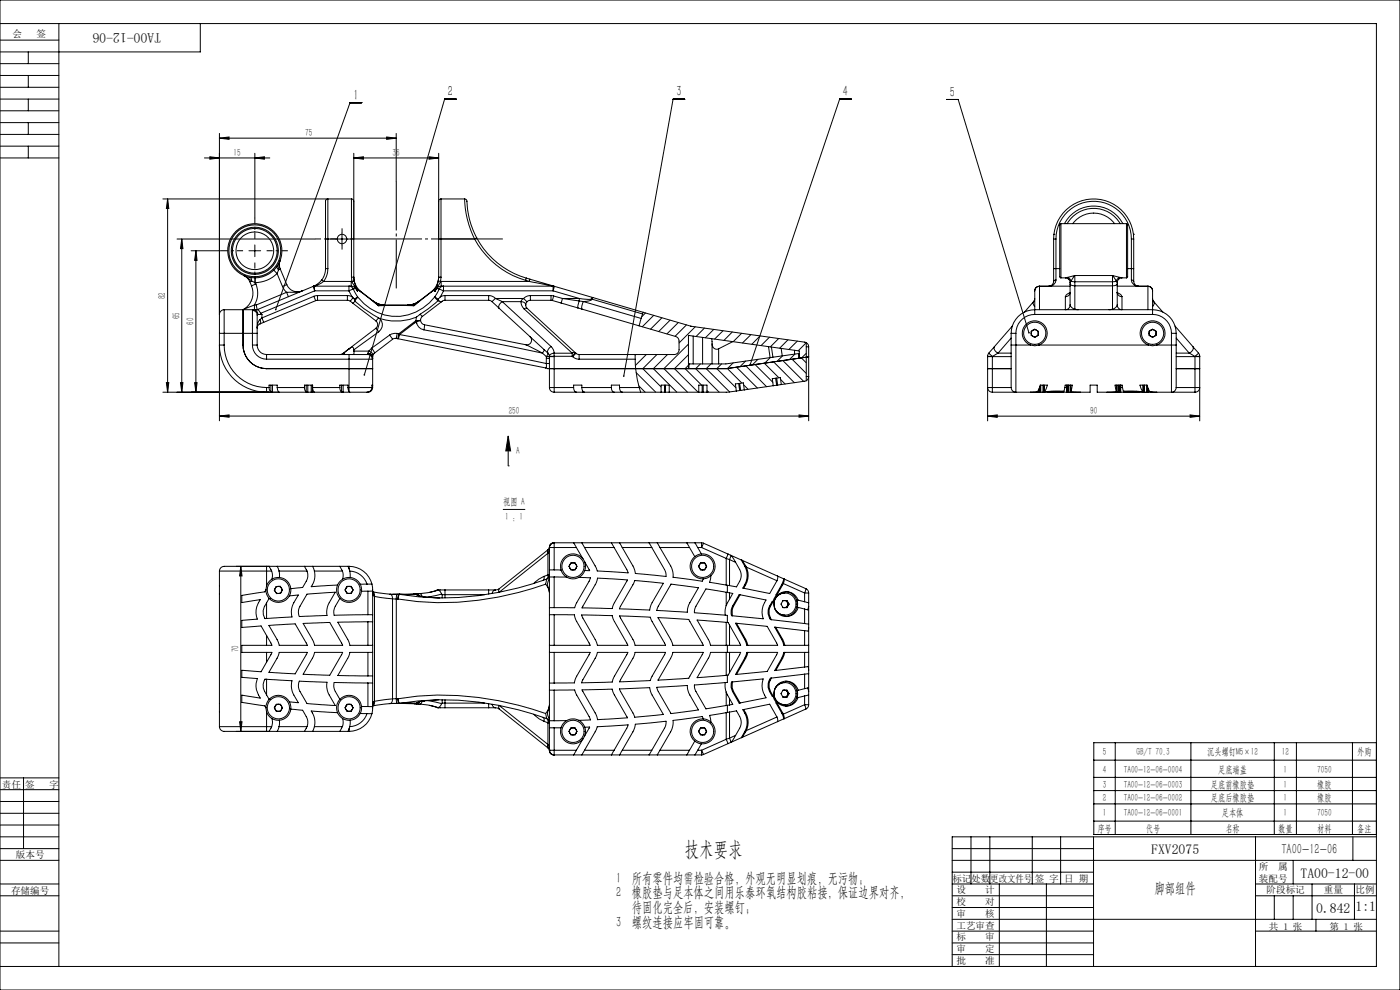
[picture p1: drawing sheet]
<svg xmlns="http://www.w3.org/2000/svg" width="594mm" height="420mm" viewBox="0 0 594 420" stroke-linecap="round" stroke-linejoin="round" font-family="sans-serif">
<g fill="none" stroke="#000" stroke-width=".42">
<path d="M0 10h584v400h-584M0 0h594v420h-594zM0 17h25M25 10v400M85 10v12h-85M0 27h25M0 32h25M0 37h25M12 22v5M12 32v5M0 42h25M0 47h25"/>
<path d="M0 52h25M0 57h25M12 42v5M12 52v5M93.1 58.6l4.1-.5v1zM93.1 56.6v76.8M93.1 58.6h75M153.5 43.6h-5l-31.5 87.7M164 58.1l4.1 .5-4.1 .5zM168.1 56.6v20.4M193.6 42.1h-5l-34 116.9M290.5 42.1h-4.9l-20.9 117.4"/>
<path d="M361.2 42.1h-5l-37.9 112.5M401.6 42.2h4.9l30.1 99M0 67h25M0 62h25M12 62v5M86.7 67h27.8M89 66.5l4.1 .5-4.1 .5zM108.1 67l4.1-.5v1zM108.1 65v27.4M150.1 67l4.1-.5v1zM150.1 65v52.6M150.1 67h36"/>
<path d="M182 66.5l4.1 .5-4.1 .5zM186.1 65v52.6M71.1 84.4v82M71.1 84.4l.5 4.1h-1zM145.1 98.9v5M149.1 84.4l.7 .3 .3 .5v16.2h-1M149.1 84.4v17M149.1 84.4h-80M187.1 84.4l-.7 .3-.3 .5v16.2h1M187.1 84.4v17M187.1 84.4h10M197.1 84.4l.8 .4 .2 .4"/>
<path d="M197.1 84.4a39.6 39.6 0 0 0 4.3 17M198.1 85.4a35.6 35.6 0 0 0 4.1 15.5M447.1 99.4h.1M450.1 94.9l-.5 .5v22l.5 .5M450.1 94.9v23M450.1 94.9h27.8M451.6 94.9a14 14 0 0 1 24.8 0M452.8 94.9a13 13 0 0 1 22.5 0M455.2 94.9a11 11 0 0 1 17.7 0M477.9 94.9l.5 .5v22l-.5 .5M477.9 94.9v23M480.9 99.4h.1"/>
<path d="M75.1 101.4h58.5M77.1 101.4v65M77.1 101.4l.5 4.1h-1zM81.1 106.4h13M83.1 106.4v60M83.1 106.4l.5 4.1h-1zM105.6 106.4h5M106 119.5l.7 1.8M106 117.7l.6 .5 .2 1M106.8 119.2l1.5 .7M106.8 119.2l-3.4-2.3a5.4 5.4 0 0 1 2.6 2.6M106.8 119.2l-.8 .3"/>
<path d="M108.1 103.9v5M108.3 117.9v2M108.3 119.9l.3 .6M116.1 114.6l1.4 1.4M117.5 116a13.3 13.3 0 0 1-9.2 3.9M117.5 116l2.3 5.5M117.6 112.9l.1 .9 .5 .7M118.2 114.5l-.7 1.5M118.9 114.1a4.9 4.9 0 0 1 0-3.6l-.7 4M118.9 114.1l-.7 .4M118.9 114.1l2.8 6.6M136.5 118.8l-.9 1-2.5 1.6"/>
<path d="M136.5 118.8l.8 .6M137.3 119.4l-2.5 1.5-1.3 .4M137.3 119.4h12M138.1 101.4l.1-16.4a.52 .52 0 0 1 .3-.5 .52 .52 0 0 1 .6 .1v16.8M138.1 114h1M138.1 101.4h1M138.1 114a8.2 8.2 0 0 1-1.6 4.8M138.1 101.4v12.6M139.1 114a9.1 9.1 0 0 1-1.8 5.4M139.1 101.4h10M139.1 101.4v12.6M149 119.4v2"/>
<path d="M149.1 117.6h1M149.1 101.4v16.2M149.1 117.6l.2 1.8M149.3 119.4l1.2 2M150.1 117.5a8.2 8.2 0 0 0 3.1 6.3M150.1 117.6l.2 1.6M150.3 119.2l-1 .2M150.3 119.2l.7 2.5M185.9 119.2l-.6 2.5M185.9 119.2l1 .2M186.1 117.5a8.2 8.2 0 0 1-3.1 6.3M186.1 117.6h1"/>
<path d="M186.1 117.6l-.2 1.6M186.9 119.4l-1.2 2M186.9 119.4h37.6M187.1 101.4v16.2M187.1 101.4h14.3M187.1 117.6l-.2 1.8M187.2 119.4v2M201.4 101.4a36.1 36.1 0 0 0 21.6 17.5M202.2 100.9l-.8 .5M202.2 100.9a35.1 35.1 0 0 0 21.1 17.1M223 118.9l1.5 .5M223.3 118l-.3 .9"/>
<path d="M223.3 118l1.5 .4M224.5 119.4l10.2 2M224.8 118.4l10.2 3h-.3M224.8 118.4l-.3 1M447 119.4a2 2 0 0 1-1.5 1.9M447 114v5.4M447 114h1M447 101.4a17 17 0 0 1 17-17 17 17 0 0 1 17 17M447 101.4h1M447 101.4v12.6M448 118.8l-.8 .2-.2 .4M448 118.8a2.82 2.82 0 0 1-2.3 2.6"/>
<path d="M448 114v4.8M448 101.4a16 16 0 0 1 16-16 16 16 0 0 1 16 16M448 101.4v12.6M448 114h1.6M452 117.9a1.99 1.99 0 0 1 2 2M452.8 117.7l.8 .3 .8 1.2M452.8 117.7l-2.7 .2M454 119.9v.6M454.4 119.2l1.6 .3M454.4 119.2l-.4 .7M456 116.9l-3.2 .8M456 116.9l-1.6 2.3"/>
<path d="M456 116.9v2.6M456 116.9h16M456 119.5h16M456 119.5v1.8M472 116.9l3.3 .8M472 116.9v2.6M472 116.9l1.6 2.3M472 119.5v1.8M473.6 119.2l-1.6 .3M473.6 119.2l.4 .7M474 119.9v.6M474.7 118.4l-.7 1.5"/>
<path d="M475.3 117.7l-.8 .3-.9 1.2M475.3 117.7l2.6 .2M476 117.9l-1.3 .5M478.4 114h1.6M480 114v4.8M480 118.8a2.91 2.91 0 0 0 2.4 2.6M480 118.8l.9 .2 .1 .4M480 114h1M480 101.4h1M480 101.4v12.6M481 119.4a1.97 1.97 0 0 0 1.6 1.9M481 114v5.4"/>
<path d="M481 101.4v12.6M93.1 133.4v8M95.1 131.4v10M95.1 131.4a2.05 2.05 0 0 0-2 2M103.6 131.1l-.5 .2v8.5a23.9 23.9 0 0 0 1.1 11.1 10 10 0 0 0 8.9 5.5h45M106.7 121.3a8 8 0 0 1-3.1 9.8M107.1 131.7v9.7M107.1 131.7a1.99 1.99 0 0 1 2 1.9M107.6 131.4l-.5 .3M107.6 131.4a1.88 1.88 0 0 1 1.8 2M107.6 131.4h.7a1.86 1.86 0 0 1 2.3 1.5M108 129.4l-4.4 1.7"/>
<path d="M108 129.4v2h-12.9M108 129.4h.7M108.6 120.5l-1.9 .8M108.6 120.5a9.9 9.9 0 0 1-.6 8.9M109.1 133.6v7.8M109.4 133.4l-.3 .2M109.4 133.4h1.7M110.3 135.5l.3 1.3-.3 .6M110.3 135.5l-.9 1.5-.3 2.2 .3-1.1 .9-.7M110.6 132.9l.5 .5M111.1 134.9l-.8 .6M111.1 134.9l.8 1.9"/>
<path d="M111.1 133.4v1.5M111.9 136.8l-1.6 .6M119.8 121.5l1.8 2.5M121.6 124l.8 1.9M121.6 124l-12.9 5.4M121.7 120.7a4.9 4.9 0 0 0 6.5 2.7l-1.8 .5-4.8 .1M121.7 120.7l-1.9 .8M132.9 121.5l.6 1.9M132.9 121.5l-23.8 9.9-.4-2M133.1 121.4h.1M133.1 121.4l-.2 .1M133.2 125.7l.7 1.8"/>
<path d="M133.2 125.7l-22.1 9.2M133.3 121.4l.2 2M133.3 121.4l-.4 .1M133.3 121.4h14.8M133.5 121.3l-.4 .1M133.5 121.3l-.2 .1M133.5 123.4l-22.9 9.5M133.5 123.4h14.6M133.9 127.5l-22 9.3M134.7 125.4l-1.5 .3M134.7 125.4v2M134.7 127.4l-.8 .1"/>
<path d="M134.7 125.4h12.7M134.7 127.4h12.7M147.4 127.4l1.2 .4M147.4 125.4v2M147.4 125.4l2 .6M148.1 123.4l1.3 2.6M148.1 121.4v2M148.1 121.4l1 .3 .8 .9M148.1 121.4h.9M148.6 127.8l1.1 .8M149 121.4l.8 .1 1.2 .9M149.4 126l.4 .3"/>
<path d="M149.7 128.6l9.8 7.5M149.8 126.3l-1.2 1.5M149.8 126.3l.6 .6M149.9 122.6l-1.8 .8M149.9 122.6l1.8 3.4M150.4 126.9l.1 .5M150.5 121.4l.6 1M150.5 121.4l.5 .3M150.5 127.4l.1 .4M150.6 127.8l-.9 .8M150.6 127.8l3.7 3.1 6.3 3.9M151 122.4l-1.1 .2"/>
<path d="M151 122.4l.7 1.2M151 121.7l.7 1.1M151 121.7l.1 .7M151.1 122.4h-.1M151.1 122.4l.6 1.2M151.1 122.4h.1M151.7 122.8l8.9 6.9M151.7 122.8l1.5 1M151.7 122.8v.8M151.7 126l-1.2 1.4M151.7 126a20.3 20.3 0 0 0 32.8 0M151.7 126l-1.3 .9"/>
<path d="M153.2 123.8l5.3 4M158.4 127.8a8.2 8.2 0 0 0 4.9 1.6M158.5 127.8l2.1 1.9M158.5 127.8l2.1 1.2 2.3 .4M159.5 139.3l-11.4 8.7M159.5 139.3l1.2 1.5M159.5 136.1a1.99 1.99 0 0 1 0 3.2M160.6 134.8l-1.1 1.3M160.6 134.8l.5 .3M160.6 129.7h15M161.1 135.1a3.6 3.6 0 0 1-.4 5.7M162.9 129.4l-2.3 .3"/>
<path d="M163.3 129.4h9.7M163.3 129.4h-.4M173 129.4h.3M173.3 129.4l2.3 .3M176.5 136l-7.3 5.6M176.5 136l.2 .4M176.7 136.4l-7.2 5.5M176.7 136.4a3.5 3.5 0 0 0 3.1 3.5M176.7 134.5a22.8 22.8 0 0 1-15.6 .6M176.7 134.5l-.2 1.5M177.8 127.8l-2.2 1.9M177.8 127.8l-2.2 1.2-2.3 .4"/>
<path d="M177.8 127.8a8.2 8.2 0 0 1-4.8 1.6M178.3 133.3l-1.6 1.2M178.3 133.3l.9 .9M178.4 135.8l-1.9 .2M178.4 135.8l-1.7 .6M178.4 135.8a2.05 2.05 0 0 0 1.7 2M179.2 134.2l-.8 1.6M179.8 139.9l50.4 9.9M180.1 137.8l-.3 2.1M180.1 137.8l43.1 8.5M183 123.8l-5.2 4M184.5 126l1.4 1.5"/>
<path d="M184.5 126l1.4 .9M184.5 122.8l-8.9 6.9M184.5 122.8l-1.5 1M184.5 122.8v.8M185.1 122.4h.1M185.1 122.4l-.6 1.2M185.2 122.4h.1M185.2 122.4l-.7 1.2M185.3 122.4l-.8 1.2M185.3 122.4l1.1 .2M185.3 121.7l-.8 1.1M185.3 121.7l-.2 .7"/>
<path d="M185.7 121.4l-.5 1M185.7 121.4l-.4 .3M185.9 127.5h.1M185.9 127.5l-4.3 3.6-3.3 2.2M185.9 127.5l1.5 .5M185.9 126.9v.6M186.4 122.6l1.8 .8M186.4 122.6l-1.9 3.4M186.8 126l-.9 .9M187.2 121.4l-.8 .1-1.1 .9M187.2 121.4h1M187.4 128l-8.2 6.2"/>
<path d="M188.2 123.4l-1.4 2.6M188.2 121.4v2M188.2 121.4l-.9 .2-.9 1M188.2 123.4h46.5M188.2 121.4h46.5M188.8 125.4l-2 .6M188.8 125.4v2M188.8 127.4l-1.4 .6M188.8 125.4h18.5M188.8 127.4h18.5M207.3 125.4a3.9 3.9 0 0 1 2.9 1.2M207.3 127.4l1.4 .5"/>
<path d="M207.3 125.4v2M208.7 127.9h.1M208.7 127.9l3 2.9M210.2 126.6h.1M210.2 126.6l-1.5 1.3M210.3 126.6l2.8 1.4M210.3 126.6h11.8M211.7 130.8l20.8 19M213.1 128a2.35 2.35 0 0 0-1.4 2.8M213.1 128l20.7 19M213.1 128h8M221.1 128a4.1 4.1 0 0 0 1.3 3"/>
<path d="M221.1 128a1.79 1.79 0 0 1 2 1.3M222.1 126.6l-.7 .6-.3 .8M222.1 126.6l1.5 1.4M222.4 131l20.4 18.8M223.1 129.3l.6 1.6M223.6 128l-.5 1.3M223.7 130.9l-.6-.2-.7 .3M223.7 130.9l20.4 18.8M225 125.4l-1.5 .3-1.4 .9M225 125.4v2M225 127.4l-1.4 .6M225 125.4h8.8"/>
<path d="M225 127.4h8.8M233.8 127.4l.6 .1M233.8 125.4v2M233.8 125.4l1.1 .2M234.4 127.5l3.7 1.1M234.7 121.4v2M234.7 121.4l.5 .1M234.7 121.4h.1M234.7 123.4l11.1 3.2M234.9 125.6l-.5 1.9M234.9 125.6l3.8 1M235.2 121.5l-.5 1.9"/>
<path d="M235.2 121.5l58 16.9 48.9 7M238.1 128.6l7.1 2.1M238.7 126.6l-.6 2M238.7 126.6l7.1 1.1M238.7 126.6h7.1M245.2 130.7l1.7 .4M245.8 127.7l-.6 3M245.8 126.6l3.6 .4 1.5-.2M245.8 126.6v1.1M245.8 127.7l1.7 .2M246.9 131.1l39.8 11.7a2.01 2.01 0 0 1 1.4 1.9v3.7a2.05 2.05 0 0 1-2 2h-40.4M247.5 127.9a4.1 4.1 0 0 0-.6 3.2"/>
<path d="M247.5 127.9l24.5 7.2M250.9 126.8l.6-.6-.3 .7M250.9 126.8l.3 .1M251.2 126.9l-1.5 .8-2.2 .2M251.2 126.9l21.4 6.3M272 135.1l-.8 3.1M272.6 133.2l-.6 1.9M272.9 132.5l-.3 .7M273.9 132.8l-1.7 1.6M277.4 133.8l-4.9 4.8M280.8 134.8l-4.8 4.8M284.3 135.8l-4.8 4.9"/>
<path d="M287.8 136.8l-4.8 4.9M291.3 137.8l-4.9 4.9M295 138.7l-6.9 6.8M298.9 139.2l-3.6 3.6M302.8 139.8l-3.5 3.5M429.5 138.3l-7.5 8.7M438.5 128l-.1 1 .6 1.1M438.5 128l-3.8 4.4M438.7 127.7l-.1 .2M439 133.4a8 8 0 0 0-8 8M439 131.4a10 10 0 0 0-10 10M439 131.4v2"/>
<path d="M439 126.6l-.5 1.4M439 131.4h50M439 133.4h50M439 123.4v8M441 121.5a1.93 1.93 0 0 0-2 1.9M441 121.4a1.93 1.93 0 0 0-2 2M441 121.4h.1M441 121.4h4M441 121.5v9.9M445 121.4h.1M445.5 121.3l.2 .1M445.5 121.3l-.5 .1"/>
<path d="M445.7 121.4l-.7 .1M445.7 121.4h.1M445.7 121.4h8.3M452 125.9v5.5a2.05 2.05 0 0 0 2-2M454 124.1l-.2 .6M454 124.2l-1.2 .6-.8 1.1M454 129.4l.7 1 1.3 .7M454 120.5l.6 .5 1.4 .3M454 120.5v8.9M454 124a1.93 1.93 0 0 1-2 1.9M456 131.1l1.6 .3M456 121.3v9.8"/>
<path d="M456 121.3h16M472 121.3v9.8M472 131.1l-1.5 .3M474 124.2a2.88 2.88 0 0 1 2 1.7M474 129.4l-.6 1-1.4 .7M474 120.5l-.6 .5-1.4 .3M474 120.5v8.9M474 121.4h8.4M474.2 124.7l-.1-.7a1.87 1.87 0 0 0 1.9 1.9M476 125.9v5.5a2.05 2.05 0 0 1-2-2M482.4 121.4l.6 .1M482.4 121.4h.1"/>
<path d="M482.6 121.3l-.2 .1M482.6 121.3l.4 .1M483 121.4h.1M483 121.4h4M487 121.5a1.93 1.93 0 0 1 2 1.9M487 121.4v.1M487 121.4a1.93 1.93 0 0 1 2 2M487 121.5v9.9M489 133.4a8 8 0 0 1 8 8M489 131.4v2M489 131.4a10 10 0 0 1 10 10M489 126.6l.5 1.4"/>
<path d="M489 123.4v8M489.3 127.7l.2 .2M489.5 128l.2 1-.7 1.1M489.5 128l3.9 4.4M498.5 138.3l7.6 8.7M93.1 141.4h2M93.1 141.4v37.1M95.1 146.4a18 18 0 0 0 18 18M95.1 146.4h-1.8a19.5 19.5 0 0 0 19.8 19.8v-1.8M95.1 141.4h12M95.1 141.4v5M107.1 146.4a6 6 0 0 0 6 6"/>
<path d="M107.1 146.4h2M107.1 141.4h2M107.1 141.4v5M109.1 146.4a4 4 0 0 0 4 4M109.1 141.4v5M113.1 150.4v2M113.1 152.4h35M113.1 150.4h35M145.5 150l-1.2 .4 1.8-.2M146.1 149.9v.3M146.1 150.2l.5 .2M148.1 150.4v2"/>
<path d="M148.1 152.4h9.8M148.1 150.4h7.9M148.1 152.4v12M148.1 148l-2.6 2M148.2 147.9h.1M148.2 147.9l-2.7 2.1M148.2 147.9l1.3-.6 .6 1.1M150.1 148.4v.6M150.1 149l.1 1-.6 .4M150.1 149h6.5M156 150.4a1.93 1.93 0 0 1 1.9 2M156.1 150.3l-.1 .1"/>
<path d="M156.1 150.3a1.93 1.93 0 0 1 2 1.8M156.1 149.9v.4M156.1 149.9a1.87 1.87 0 0 1 2 1.5M156.6 149l-.5 .9M156.6 149l1.3 .8 .4 .7M157.7 147.7l-1.1 1.3M157.7 147.7l1.2 2.1M158.1 152.1l-.2 .3M158.1 151.4v.7M158.1 152.1v12.3a2.03 2.03 0 0 1-2.4 2M158.3 150.5l-.2 .9M158.9 149.8l-.6 .7"/>
<path d="M160.7 140.8l-10.6 7.6M165.3 142.2l-7.6 5.5M165.3 142.2l1.2 1.8M166.5 144l-7.6 5.8M168.1 143.6l-1.6 .4M168.1 143.6l.7 .1M168.5 141.4a4.2 4.2 0 0 0-3.2 .8M168.5 141.4l-.4 2.2M168.5 141.4l.7 .2M168.8 143.7l62.7 12.4M169.2 141.6l.3 .3M169.2 141.6l-.4 2.1"/>
<path d="M169.5 141.9l-.7 1.8M169.5 141.9l25 4.7 37.3 7.6M223.2 146.3l7 3.5M224.9 142.9a1.99 1.99 0 0 1 .4 2.3 1.99 1.99 0 0 1-2.1 1.1M230.2 149.8l1.6 1.5M230.8 148.3l-.6 1.5M231.8 154.2v1.2l-.3 .7M231.8 151.3h1.3M231.8 152v2.2M231.8 151.3v.7M232.5 149.8l.6 1.4M232.5 149.8l-.7 1.5"/>
<path d="M233.1 151.3h2M233.1 151.2v.1M233.1 154.2h-1.3M233.1 152h-1.3M233.1 151.3v13.1M233.8 147a2.3 2.3 0 0 0-1.3 2.8M233.8 147l.9 1.3 .4 1.5M235.1 151.1v.2M235.1 149.8v1.3M235.1 149.8a1.78 1.78 0 0 0-2 1.4M235.1 151.1l-2 .1M235.1 151.1h7.7"/>
<path d="M235.1 149.8h7.7M235.1 151.3v13.1M242.8 149.8v1.3M242.8 151.1l.2 .2M243 151.3l1.3 .8 1.4 .3M244.1 149.7l-1.3 1.4M244.1 149.7l-.5-.2-.8 .3M244.1 149.7l.3 .2M244.4 149.9l-1.4 1.4M244.4 149.9l1.3 .5M245.7 150.4v2M245.7 152.4h23.8"/>
<path d="M269.5 152.4a45.3 45.3 0 0 0 1.7 12M269.5 150.4v2M269.7 150.4l-.2 .3M269.9 158.1l8.3 8.3M274.2 150.4l-4.6 4.6M278.7 150.4l-6 6 7.8 7.8M283.2 150.4l-6 6 10 10M292.1 146l-10.4 10.4 10 10M292.1 150.5l-5.9 5.9 10 10M292.1 155l-1.4 1.4 7 7M292.1 142.3h.2M292.1 154.4h.2"/>
<path d="M292.1 142.3v14.1M292.3 142.3l46.8 6.6v3.1l3-.5M292.3 154.4v2M292.7 154.4l-.4 .3M294.1 142.6v11.8M297.2 154.4l-2 2 10 10M298.1 143.1v11.3M301.7 154.4l-2.1 2 10 9.9M301.9 143.7l.2 10.7M302.1 145.9a2.02 2.02 0 0 0 2.8 2.1M304.9 148v6.4M306.1 154.4l-2 2 8.1 8"/>
<path d="M306.8 140.3l-3.6 3.5M308.6 156.3l6.1 6.2M310.7 140.8l-3.5 3.6M310.9 144.9l-6 3.1M311.1 153.9l-2.4 2.4M312.5 155.8l8.8 8.8M314.6 141.4l-3.5 3.5M316.3 153.2l-2.3 2.4M316.4 155.2l8.9 8.9M318.6 142l-3.6 3.5M320.4 154.6l7.5 7.6M321.6 152.5l-2.4 2.3"/>
<path d="M322.5 142.5l-3.5 3.6M324.3 154.1l6.2 6.2M326.1 147.1l.6 4.6M326.5 143.1l-3.6 3.5M326.8 151.7l-2.4 2.4M327.3 147.2l.6 4.3M328.2 153.5l8.8 8.9M330.4 143.6l-3.6 3.6M331.4 147.8l.5 3.2M332 151l-2.3 2.3M332.1 152.9l8.9 8.9M334.3 144.2l-3.5 3.5"/>
<path d="M336.1 152.4l6 6M337.1 148.6v1.6M337.3 150.2l-2.4 2.4M338.3 144.7l-3.6 3.6M338.9 150l-30.9 4.4h-15.7M338.9 150v2M339.1 149.9l-.2 .1M340 151.9l2.1 2M342.1 159.8v1.7M342.1 145.4v1.7M342.1 147.1v12.7M342.1 151.5l-34 4.9h-75.8l-.8-.3"/>
<path d="M342.1 159.8h1l-.3 1-.7 .7M342.1 147.1h1M342.1 145.4l.7 .7 .3 1M342.1 145.4l-3.4 3.4M342.1 149.9l-2 1.9M343.1 151.4l-1 .1M343.1 147.1v31.4M419 156.4h10M419 151.1l2 .1M419 151.3h2M419 151.1v.2M419 151.3v27.3"/>
<path d="M419.5 149.8l1.5 1.4M419.5 149.8l-.5 1.3M421 151.2h.1M421 151.3v13.1M421 151.3h8M422 147a2.16 2.16 0 0 0 1.5 2.8M422 147l-2.5 2.8M423.5 149.8l-2.5 1.4M423.5 149.8h5.5M429 141.4h2M429 146.4h2M429 146.4v18"/>
<path d="M429 141.4v5M429 143.4l-5.5 6.4M431 146.4v20M431 141.4v5M431 146.4h6.3M437.3 146.4l1.7 .3 1.8-.3M437.3 146.4a5.3 5.3 0 0 1-2.5-8.2 5.3 5.3 0 0 1 8.5 0 5.3 5.3 0 0 1-2.5 8.2M437.5 140.5l1.5-.9 1.5 .9v1.8l-1.5 .8-1.5-.8zM440.8 146.4h46.5M487.3 146.4l1.7 .3 1.8-.3M487.3 146.4a5.3 5.3 0 0 1-2.5-8.2 5.3 5.3 0 0 1 8.5 0 5.3 5.3 0 0 1-2.5 8.2M487.5 140.5l1.5-.9 1.5 .9v1.8l-1.5 .8-1.5-.8z"/>
<path d="M490.8 146.4h6.2M497 146.4v20M497 141.4h2M497 146.4h2M497 141.4v5M499 156.4h10M499 146.4v18M499 141.4v5M499 149.8h5.6M499 143.4l5.6 6.4M499 151.3h8M504.6 149.8l2.4 1.4"/>
<path d="M506.1 147a2.16 2.16 0 0 1-1.5 2.8M506.1 147l2.4 2.8M507 151.2v.1M507 151.3h2M507 151.3v13.1M508.5 149.8l-1.5 1.4M508.5 149.8l.5 1.3M509 151.1l-2 .1M509 151.1v.2M509 151.3v27.3M70.6 162.3h1l-.5 4.1zM76.6 162.3h1l-.5 4.1z"/>
<path d="M82.6 162.3h1l-.5 4.1zM93.1 176.5l4.1-.5v1zM93.1 176.5h250M111.6 166.4h.1M111.7 166.4h.6M113.1 164.4h1.1M114.2 164.4l.2 1.3 .5 .6M114.2 164.4v-1h3.4v1M114.9 166.3l.7 .1M114.9 163.4v2.9M115.6 163.4v3M117.6 164.4l.2 1.2 .6 .8h-2.8"/>
<path d="M117.6 164.4h11.6M129.2 164.4l.2 1.3 .5 .6M129.2 164.4v-1h3.4v1M129.9 166.3l.3 .1M129.9 163.4v2.9M130.2 166.4h.4M130.2 166.4h-61.1M130.6 166.4h1.4M130.6 163.4v3M132 166.4h.5M132 163.4v3M132.5 166.4h.9"/>
<path d="M132.5 163.4v3M132.6 164.4l.3 1.3 .5 .7M132.6 164.4h11.6M133.4 166.4h11.9M144.2 164.4l.2 1.3 .5 .6M144.2 164.4v-1h3.4v1M144.9 166.3l.4 .1M144.9 163.4v2.9M145.3 166.4h.3M145.6 166.4h2.8M145.6 163.4v3M147.6 164.4l.5 1.7"/>
<path d="M147.6 164.4h.5M148.1 166.1l.3 .3M148.1 164.4v1.7M148.1 164.4h9.7M148.4 166.4h7.3M157.8 164.4a2.01 2.01 0 0 1-2.1 2M158.1 163.4h-.3v1M233.1 164.4h2M233.1 164.4a1.93 1.93 0 0 0 2 2M235.1 164.4v2M235.1 166.4h12.2M235.1 164.4h8.3"/>
<path d="M243.4 164.4a1.83 1.83 0 0 0 1.1 2M243.4 164.4v-1h3.5v1M246.9 164.4a1.76 1.76 0 0 0 1.1 2M246.9 164.4h12.5M247.3 166.4h.7M247.3 165.9v.5M248 166.4h33.9M259.4 164.4v.3a1.55 1.55 0 0 0 1.2 1.7M259.4 164.4v-1h3.5v1M262.9 164.4v.3a1.55 1.55 0 0 0 1.1 1.7M262.9 164.4h8.3M271 163.7l2.7 2.7"/>
<path d="M271.2 164.4l.6 2M280.5 166.4v-3h3.5v3M281.9 166.4h.5M281.9 163.4v3M282.4 166.4h15.5M282.4 163.4v3M296.5 166.4v-3h3.5v3M297.9 166.4h.5M297.9 163.4v3M298.4 163.4v3M300 165.7l.7 .7M309.5 166.3l-11.1 .1"/>
<path d="M312.4 165.9l-2.9 .4M313.4 162.7l.4 3M313.8 165.7l-1.4 .2M313.8 162.6l.5 3-.5 .1M315.5 163.3l1.9 1.9M315.8 165.4l-1.4 .2M315.8 165.4l-.4-3-3.4 .5 .4 3M328.1 163.6l-12.3 1.8M329.1 160.5l.4 2.9M329.5 163.4l-1.4 .2M329.5 160.4l.5 3h-.5M331.2 161l1.9 1.9"/>
<path d="M331.5 163.1l-1.4 .3M331.5 163.1l-.4-2.9-3.4 .5 .4 2.9M339 176l4.1 .5-4.1 .5zM342.1 161.5l-10.6 1.6M419 176.5h90M419 176.5l4.1-.5v1zM421 164.4v2M421 164.4h-1.8a1.75 1.75 0 0 0 1.8 2M421 166.4h9.5M421 164.4h8M429 164.4a1.99 1.99 0 0 0 2 2M431 166.4h9"/>
<path d="M437.2 166.4h1.3M439.6 166.4h.1M440 166.4h.8M440 166.2v.2M440.8 166.4h.4M440.8 165v1.4M441.2 166.4h.4M441.2 164v2.4M441.6 166.4h1M441.6 163.4v3M442.6 166.4h.1M442.6 166.4h9.9"/>
<path d="M442.6 163.4v3M443.2 166.2l1.2-2.8h-3l-.5 1.5-1.1 1.5M443.2 166.2l8.2-.2 .5-2.6h3l-.6 2.8M443.2 163.4v2.8M444.5 166.4h1.4M445.9 166v.4M451 166v.4h-5.1M451.2 166v.4M451.8 164.4h.7M452.5 164.4v2M452.5 166.4h.2M452.5 163.4v1"/>
<path d="M452.7 166.4h.1M452.7 163.4v3M452.8 166.4h.4M452.8 163.4v3M453.2 166.4h.2M453.2 163.4v3M453.4 166.4h.7M453.4 163.4v3M454.1 166.4h8.4v-3h3v3h8.5M454.1 163.4v3M454.3 166.2l4.1 .2M454.3 163.4v2.8"/>
<path d="M473.7 166.2l-4 .2M473.7 163.4v2.8M474 166.4h.6M474 163.4v3M474.6 166.4h.2M474.6 163.4v3M474.8 166.4h.4M474.8 163.4v3M475.2 166.4h.1M475.2 163.4v3M475.3 166.4h.2M475.3 163.4v3"/>
<path d="M475.5 164.4v2M475.5 166.4h10M475.5 164.4h.8M475.5 163.4v1M476.9 166v.4M477.1 166v.4h5M482.1 166.4h1.5M482.1 166v.4M484.9 166.2l-1.2-2.8h3l.5 1.5 1 1.5M484.9 166.2l-8.3-.2-.5-2.6h-3l.6 2.8M484.9 163.4v2.8M485.5 166.4h1"/>
<path d="M485.5 166.4h.1M485.5 163.4v3M486.5 166.4h.4M486.5 163.4v3M486.9 166.4h.3M486.9 164v2.4M487.2 166.4h.9M487.2 165v1.4M488.1 166.4h8.9M488.1 166.2v.2M488.5 166.4h.1M489.6 166.4h1.2"/>
<path d="M497.5 166.4h9.5M499 164.4a1.99 1.99 0 0 1-2 2M499 164.4h8M504.9 176l4.1 .5-4.1 .5zM507 164.4v2M507 164.4h1.9a1.7 1.7 0 0 1-1.9 2M215.6 184.9l1 6.4h-2zM215.6 197.6h.1M215.6 184.9v12.7M213.5 216.1h9.2M232.5 234.7l-20.8 16.6-.1-.8 .2-.8M232.5 234.7v9.2"/>
<path d="M232.6 233.2l-.3 .7 .2 .8M233.1 232.2a1.99 1.99 0 0 1 2-1.9 1.99 1.99 0 0 0-2 2M233.1 232.2l-.5 1-20.8 16.5M233.1 232.3h2M233.1 232.3h.1M233.1 232.3l-.6 2.4M233.1 232.2v86.2M235.1 230.3v2M235.1 230.3a1.99 1.99 0 0 0-2 2M235.1 232.3v9.5M235.1 232.3h9.4M235.1 230.3h62.6"/>
<path d="M242.3 238.8h1.7l.8 1.5-.8 1.5h-1.7l-.9-1.5zM243.4 230.3l1.1 2M244.5 232.3l2.8 4.7M246.9 230.3l1.1 2M247.3 237a5.3 5.3 0 0 0-6.6-1.4 5.3 5.3 0 0 0-2.7 6.2M247.3 237l.7 1.3M248 232.3l4.9 8.6 .5 1.3 13.1 .8-5.9-10.7M248 232.3h12.6M248 238.3l2.2 3.8-2.1-.1M248 238.3a5.1 5.1 0 0 1 .1 3.7M259.4 230.3l1.2 2M262.9 230.3l1.1 2"/>
<path d="M264 232.3l4.7 8.2 .9 2.8 13 1.3-.5-2.6-5.6-9.7M264 232.3h12.5M275.4 230.3l1.1 2M278.9 230.3l1.1 2M280 232.3l4.6 7.8a8.2 8.2 0 0 1 1 4.8l12.4 1.7 .4-1M280 232.3h12.6M291.4 230.3l1.2 2M292.6 232.3l2.2 3.8M294.8 236.1a5.3 5.3 0 0 0-1.6 6.1 5.3 5.3 0 0 0 5.2 3.4M294.9 230.3l1.1 2M296 232.3h1.7M296 232.3l1.6 2.7"/>
<path d="M297.3 238.8h1.7l.8 1.5-.8 1.5h-1.7l-.9-1.5zM297.6 235a5.3 5.3 0 0 1 5.4 3.2 5.3 5.3 0 0 1-1.4 6M297.6 235l-1.5 .4-1.3 .7M297.7 230.3v2M297.7 230.3l.8 .2M297.7 232.3l10.4 4.6M298.5 230.5l-.8 1.8M298.5 230.5l10.4 4.6M308.1 236.9l1.4 .5M308.1 236.9v11.3M308.9 235.1l-.8 1.8M308.9 235.1l1.2 .5"/>
<path d="M309.5 237.4v11M309.5 237.4l2.6 1.2M310.1 235.6l-.6 1.8M310.1 235.6h.1M310.2 235.6l1.9 3M310.2 235.6l4.3 2M312.1 238.6a9.4 9.4 0 0 1 2.4 5.6 8.7 8.7 0 0 1-2 4.8l-3-.6M314.5 237.6l1.4 2.5M314.5 237.6h.2M314.7 237.6l1.7 2.5M314.7 237.6l17.9 8M93.1 242.3v66"/>
<path d="M93.1 242.3h20M93.1 242.3a2.32 2.32 0 0 1 3-2h17v2M100.2 240.3h47.9M102.2 240.3v70M102.2 240.3l.5 4.1h-1zM112.8 250.3l-.5 .8-9.7 1.5v3l7.8-1.2a8.7 8.7 0 0 0-1.2 8.3l-6.6 .5v3l8.2-.6 2.3 4M112.8 250.3a5.3 5.3 0 0 0 1.4 3.6M113.1 255.7l-.4 .8a5.2 5.2 0 0 0-.3 5.9h.7M113.1 242.3v6.2M113.1 255.7v6.7M113.1 248.5l-.3 1.8M113.1 242.3h2.2"/>
<path d="M114.2 240.3l1.1 2M114.2 253.9h.1M114.2 253.9l-1.1 1.8M115.3 242.3l.3 1.7-.3 1.8M115.3 245.8l-1 .8-1.2 1.9M117.2 248.8l1.7-.1 .9 1.5-.7 1.5-1.8 .1-.9-1.4zM117.6 240.3l.8 2M118.4 242.3l.2 2.7M118.4 242.3h11.8M118.6 245a5.3 5.3 0 0 1 4.8 4.7M118.6 245l-1.7 .1-1.6 .7M122.8 252.8l3.8-.4-1.9 3.3a8 8 0 0 0-.8 6l-10.8 .7"/>
<path d="M122.8 252.8a5.3 5.3 0 0 1-8.6 1.1M123.4 249.7l-.2 2-.4 1.1M129.2 240.3l1 2M130.2 242.3a4.9 4.9 0 0 1-.3 4.3l-1.5 2.6-5 .5M130.2 252.1l12-.9-2.5 4.5a8.1 8.1 0 0 0-1 5.4l-11.7 .5a4.8 4.8 0 0 1 .3-4.4zM132.6 240.3l.8 2M133.4 242.3a8 8 0 0 1-1.4 6.6l11.2-.7M133.4 242.3h11.9M143.2 248.2a5.3 5.3 0 0 0 1 5.7M144.2 240.3l1.1 2M144.2 253.9l-1.9 3.3a5 5 0 0 0-.5 3.8l14.3-.2M145.3 242.3l.3 1.3-.3 2.2"/>
<path d="M145.3 245.8l-1.5 1.3-.6 1.1M147.2 248.8h1.8l.9 1.5-.9 1.5h-1.8l-.8-1.5zM147.6 240.3l.5 1M148.1 241.3l.3 1M148.1 240.3v1M148.1 240.3a10.1 10.1 0 0 1 9.7 7.5M148.4 242.3a8 8 0 0 1 7.3 5.5M148.4 242.3l.2 2.7M148.6 245a5.3 5.3 0 0 1 4.2 2.8M148.6 245l-1.7 .1-1.6 .7M152.8 247.8l.5 1.5 .1 1.5M153.4 250.8a5.3 5.3 0 0 1-3.6 4.5 5.3 5.3 0 0 1-5.6-1.4"/>
<path d="M155.7 247.8h-2.9M156.1 250.8h-2.7M156.1 250.8v10M157.8 247.8h-2.1M157.8 247.8l.3 2.2v50.6l-.3 2.2M158.1 251.1l7.4 1M158.1 251.5v.2M158.1 250.8h-2M158.1 251.5l.2 1.1M158.1 251.1l.7 .7 .1 1.2M158.3 252.6l.6 .4M158.9 253l7.6 1.1"/>
<path d="M158.9 253v44.5M165.5 252.1a1.65 1.65 0 0 1 1 2M165.5 252.1h3M166.5 254.1h1.6M166.5 254.1v42.4M166.6 252.1h2.4M168.1 254.1v42.3M168.1 254.1h.7M168.5 252.1h.7M168.5 252.1l-.4 2M169.2 252.1h.2M169.2 252.1l-.4 2"/>
<path d="M169.4 252.1l3.6 .1M169.4 252.1h.1M169.5 252.1l-.7 2M169.5 252.1l7.2 .1M172.8 252.2h.2M176.5 252.1l.2 .1M176.5 252.1l-3.5 .1M176.5 252.1l1.5 .7M176.7 252.2l.9 .6 2.2 .4M176.7 251.9l-7.3 .2M176.7 251.9l-.2 .2M176.7 252.2l1.2 .5"/>
<path d="M177.8 252.7l2.1 .5M177.8 251.9l-2.1 .1M178.3 251.8l-1.6 .1M178.3 251.8l.8 1.3M179.8 253.2l6.8 .5M185.3 250.4l-3 .9M185.8 250.3l-.5 .2M185.9 250.3h.1M185.9 250.3l-4.3 1.1-3.3 .4M185.9 250.3l.8 .6 .7 1.1M185.9 250.3l-.6 .2M187.4 252l.2 .3"/>
<path d="M187.4 252l-5.8 1.3M187.6 252.3h1.2M187.6 252.3v1.4M188.8 250.3h-2.9M188.8 250.3v2M188.8 252.3h16.8M188.8 250.3h18.5M188.8 252.3v1.3M207.3 250.3h2.9M207.3 250.3v1.7M210.2 250.3h.1M210.2 250.3l-1 .5-.4 1"/>
<path d="M211.8 249.7l-1.5 .6M230.8 244.5l.1 1-.5 .8M230.8 244.5l-2.1 1.2-2.2 1.8M231.5 247.8a127.4 127.4 0 0 1-62.7 6.3M231.8 245.8l-.3 2M231.8 245.8a125.4 125.4 0 0 1-62.3 6.3M232.5 243.9h.6a2.1 2.1 0 0 1-1.3 1.9M232.5 243.9v.9l-.4 .9M232.5 243.9l-1.7 .6M233.1 241.8h2M233.1 244.8h2M233.1 257.8h2"/>
<path d="M233.1 244.6l-.1 1a4.1 4.1 0 0 0-.1 4.6l.2 1.1-.2-1.2-1.4-2.3M235.1 241.8h2.9M235.1 244.8h5.3M235.1 244.8v13M238 241.8a5.5 5.5 0 0 0 2.4 3M240.4 244.8a5.2 5.2 0 0 0 5.2 .2M245.6 245l4.9 .1-.6 1.5-5.5 9.6-.6 1.6h-8.7M248.1 242a5.5 5.5 0 0 1-2.5 3M253.5 245.3l12.7 .7-5.7 10-.7 2.2-12.9-.3 5.8-10.1zM269.3 246.3l12.1 1.2-5.1 8.9-.6 2.4-12.9-.5zM284.7 247.8l11.6 1.6-4.1 7.2-.6 3.1-12.9-.7 .6-1.8zM301.6 244.2l-.5 2.8 7 1.2"/>
<path d="M301.6 244.2l-1.5 1-1.7 .4M308.1 251.3l-8.6-1.4-4.2 7.3-.7 2.4v.3l13.1 1.1M308.1 256.9l-.4 2v2.1M308.1 251.3v5.6M308.1 248.2l1.4 .2M308.1 251.3l1.4 .2M308.6 248.3v3M309.5 254.2l-1.4 2.7M309.5 251.5v2.7M309.5 251.5l1.4 .3-1.4 2.4M310.8 257.2a5.1 5.1 0 0 0-.4 4h.4M310.8 257.2h.4"/>
<path d="M311.2 257.2a5.3 5.3 0 0 0-.4 4M314 252.3l11 2.2a8.7 8.7 0 0 0-1.2 8l-13-1.3M314 252.3l-2.8 4.9M314 252.3h-.4l-2.8 4.9M315.9 240.1a8.1 8.1 0 0 1 0 8M315.9 248.1h.5M315.9 240.1h.5M315.9 248.1l-.7 1.4 .4 .1M316.4 240.1l.2 .5M316.4 248.1l-.8 1.5M316.6 240.6a8 8 0 0 1-.2 7.5M316.6 240.6l13 5.8"/>
<path d="M326.5 257.2a5.1 5.1 0 0 0 0 5M326.5 257.2h.4M326.9 257.2a5.1 5.1 0 0 0 0 5M328 255.2l.4 .1M328 255.2l-1.1 2M328 255.2l-.3-.1-1.2 2.1M328.4 255.3a5.3 5.3 0 0 0 4 6.1 5.3 5.3 0 0 0 6.3-3.7M328.9 258.5a4.7 4.7 0 0 0 4.2 2.5M329.5 252.5l-.9 1.2-.6 1.5M329.6 252.5h.3a5.2 5.2 0 0 1 8.7 2.1M329.6 246.4l-3 5.4-11-2.2M329.9 244.4l-.3 2"/>
<path d="M331.6 248.1h.5M331.6 248.1l-2.4 4.3 .4 .1M332.1 248.1l-2.5 4.4M332.1 254.9a1.49 1.49 0 0 1 1.8 .3 1.49 1.49 0 0 1 .2 1.8M332.2 254.8h1.7l.9 1.5-.9 1.5h-1.7l-.8-1.5zM332.4 247.6l9 4M332.4 247.6l-.3 .5M332.6 245.6l-1 2.5M332.6 245.6l.1 .1M332.7 245.7l-.3 1.9M332.7 245.7l9.2 4M333.1 251.5a4.7 4.7 0 0 0-4.7 3.8"/>
<path d="M333.3 251a5.3 5.3 0 0 1 5 5.3 5.3 5.3 0 0 1-5 5.3M333.7 254.8l.8 1.5M334.1 257l-.9 .7-1.1-.1M334.1 257l-.4 .8M334.5 256.3l-.4 .7M334.5 256.3h.3M338.6 254.6l-.5-.1 .3 1.5-.2 1.6 .5 .1M338.6 254.6l2.8 .7M338.7 257.7l2.7 .7M341.4 251.6h1.7M341.4 255.3l1.7 .4M341.4 251.6v3.7"/>
<path d="M341.4 258.4v6.1M341.9 249.7l-.5 1.9M341.9 249.7a1.97 1.97 0 0 1 1.2 1.9M343.1 257.3l-.4 1.4-1.3-.3M343.1 251.6v47.4M113.1 273.8h-10.5v3h10.5M113.1 276.8h2.3l-2.3 4.1M113.1 269.6l2.3 4.2h-2.3M113.1 269.6v4.2M113.1 276.8v4.1M114.1 265.3l11.1-.6 5.2 9.1h-11.9l-1-2.5zM118.5 276.8h11.9l-5.2 9.1-11.1-.7 3.4-5.9z"/>
<path d="M128.6 264.5l11.3-.4 5.5 9.7h-11.9l-.6-1.9zM133.5 276.8h11.9l-5.5 9.7-11.3-.5 4.3-7.3zM156.1 260.8h2M156.1 276.8h2M156.1 263.8l-12.8 .2 4.4 7.6 .7 2.2h7.7M156.1 276.8h-7.7l-.7 2.2-4.4 7.6 12.8 .2M156.1 273.8h2M156.1 263.8h2M156.1 263.8v10M156.1 276.8v10M233.1 273.8h2M233.1 260.8h2"/>
<path d="M233.1 276.8h2M235.1 260.8h8.6l.8 2.6 5.9 10.4h-15.3M235.1 276.8h15.3l-6.1 10.7-.6 2.2-8.6 .1M235.1 260.8v13M235.1 276.8v13M246.8 260.9l13 .3 .7 2.2 5.9 10.4h-12.9l-.8-2.2zM253.5 276.8h12.9l-5.9 10.3-.7 2.3-13 .3 5.9-10.7zM262.9 261.3l13 .5 6.5 12h-12.9l-.8-2.2zM269.5 276.8h12.9l-6.5 11.9-13 .6 5.8-10.3zM279.2 262l13 .8 6.2 11h-12.9l-.9-2.5zM285.5 276.8h12.9l-6.2 10.9-13 .9 5.4-9.3zM307.7 261l.9 .1v3"/>
<path d="M308.1 273.8h1.4M308.1 264l.8 .1 .6 1.1M308.1 276.8h1.4M308.1 276.8h-6.7l-.7 2.2-4.9 8.5 12.3-1M308.1 264l-12.3-1 4.9 8.6 .7 2.2h6.7M308.1 264v9.8M308.1 276.8v9.7M308.6 273.8v3M309.5 265.2v8.6M309.5 276.8v8.6M309.5 265.2l4.8 8.6h-4.8M309.5 276.8h4.8l-4.8 8.6"/>
<path d="M312.5 264.4l13 1.3 4.5 8.1h-13.1l-1-2.5M312.5 264.4l3.9 6.9M312.5 264.4h-.4l3.8 6.9M315.9 279.3l1-2.5h13.1l-4.5 8.1-13 1.2M315.9 279.3l-3.8 6.9 .4-.1M315.9 279.3h.5M315.9 271.3h.5M316.4 271.3l.9 2.5M316.4 279.3l-3.9 6.8M317.3 276.8l-.9 2.5M326.5 262.2h.4M326.5 262.2l.3 .6 .5 .1"/>
<path d="M326.9 262.2l.4 .7M327.3 262.9l14.1 1.6M329.1 266.1l-.4-.1 2.9 5.3M329.1 266.1l12.3 1.5M329.1 266.1l3 5.2M331.6 271.3l1 2.5h8.8M331.6 279.3h.5M331.6 271.3h.5M331.6 279.3l-2.9 5.2 .4-.1M332.1 271.3l.9 2.5M332.1 279.3l-3 5.1M333 276.8l-.9 2.5"/>
<path d="M341.4 276.8h-8.8l-1 2.5M341.4 264.5l1.7 .3M341.4 273.8h1.7M341.4 276.8h1.7M341.4 267.6v6.2M341.4 276.8v6.2M343.1 266.3l-.2 1.5-1.5-.2M113.1 280.9l-2.3 4.1-8.2-.6v3l6.6 .5a8.6 8.6 0 0 0 1.2 8.3l-7.8-1.3v3.1l9.7 1.5 .5 .8M113.1 288.2l-.7-.1a5.5 5.5 0 0 0 .7 6.7M113.1 288.2l10.8 .6a8 8 0 0 0 .8 6.1l1.9 3.2-3.8-.4M113.1 288.2v6.6M113.1 294.8l1.1 1.9"/>
<path d="M114.2 296.7a5.3 5.3 0 0 1 8.6 1M114.2 296.7h.1M114.2 296.7a5.3 5.3 0 0 0-1.4 3.6M117.2 298.8h1.8l.8 1.5-.8 1.5h-1.8l-.8-1.5zM122.8 297.7l.4 1.2 .2 1.9M127 289l11.7 .4a8.1 8.1 0 0 0 1 5.5l2.5 4.4-12-.8-2.9-5.1a4.8 4.8 0 0 1-.3-4.4zM144.2 296.7a5.3 5.3 0 0 1 5.6-1.5 5.3 5.3 0 0 1 3.6 4.5M144.2 296.7a5.2 5.2 0 0 0-1 5.6M147.2 298.8h1.8l.9 1.5-.9 1.5h-1.8l-.8-1.5zM153.4 299.7h2.7M153.4 299.7l-.1 1.6-.5 1.4M156.1 286.8h2"/>
<path d="M156.1 299.7l2 .1M156.1 289.8h2M156.1 289.8l-14.3-.3a4.9 4.9 0 0 0 .5 3.9l1.9 3.3M156.1 289.8v9.9M158.1 298.9v.2M158.3 297.9l-.2 1.2M158.9 297.5l-.6 .4M158.9 297.5l-.1 1.2-.7 .8M165.5 298.5l-7.4 1M166.5 296.5l-7.6 1M166.5 296.5a1.66 1.66 0 0 1-1 2M166.7 298.4h2.4"/>
<path d="M168.1 296.4v.4a1.06 1.06 0 0 0 .1 1.2 1.06 1.06 0 0 0 1 .4M168.1 296.4l-1.6 .1M168.1 296.4l.7 .1M168.6 298.4l-3.1 .1M168.8 296.5a126.9 126.9 0 0 1 62.7 6.2M168.8 296.5l.7 1.9M168.8 296.5l.4 1.9M169.2 298.4h.2M169.4 298.4l7.3 .2M169.5 298.4a125.4 125.4 0 0 1 62.3 6.4M169.5 298.4h-.1M172.8 298.3h.1"/>
<path d="M172.9 298.3l-3.5 .1M172.9 298.3l3.6 .1M175.8 298.6l2.1 .1M176.5 298.4l.2 .2M176.7 298.4h-7.2M176.7 298.4h-.2M176.7 298.6l1.6 .1M177.8 297.9l-1.1 .5M178 297.8l-1.5 .6M178.3 298.7l3.3 .4 4.3 1.1M179.1 297.5l-.8 1.2M179.8 297.4l-2.2 .4-.9 .6"/>
<path d="M179.8 297.4h.1M179.9 297.4l-2.1 .4M180.2 297.4h-.3M181.4 297.2l6 1.3M182.2 299.2l3.1 .9M186.2 296.9l-6.4 .5M187.4 298.5l-.5 .9-1 .8M187.6 298.3h1.2M187.6 298.3l-.2 .2M187.6 296.9v1.4M188.8 298.3v2M188.8 296.9v1.4"/>
<path d="M188.8 298.3h16.8M207.3 298.6v1.7M208.8 298.8l.5 1 .9 .5M233.1 289.8h2M233.1 292.8h2M235.1 292.8l8.7-.1 .7 1.9 6 10.8-4.9 .2M235.1 292.8v13M246.9 292.7l12.9-.3 .7 2.2 5.7 9.9-12.7 .8-.8-2.5zM262.8 292.3l12.9-.6 .6 2.4 5.1 9-12.1 1.2zM278.7 291.6l12.9-.8 .6 3.1 4.1 7.3-11.6 1.5-5.4-9.3zM307.7 289.6l-13.1 1v.4l.7 2.4 4.2 7.3 8.6-1.4M307.7 289.6v2l.4 2"/>
<path d="M308.1 293.6l1.4 2.8M308.1 293.6v5.7M308.6 286.5v3l-.9 .1M308.6 299.2v3.1M309.5 285.4l-.6 1-.8 .1M309.5 296.4v2.7M309.5 299.1l-1.4 .2M309.5 296.4l1.4 2.4-1.4 .3M310.8 293.4h.4M310.8 293.4l2.8 4.9 .4-.1M310.8 289.3h-.4l-.2 2.3 .6 1.8M310.8 289.3l-.1 2.5 .5 1.6"/>
<path d="M310.8 289.3l13-1.3-.1 .2a8.8 8.8 0 0 0 1.3 7.8l-11 2.2M311.2 293.4l2.8 4.8M326.5 288.4a5.1 5.1 0 0 0 0 5M326.5 293.4h.4M326.5 288.4h.4M326.5 293.4l1.2 2h.3M326.9 288.4a5 5 0 0 0 0 5M326.9 293.4l1.1 2M327.3 287.7l-.4 .7M327.3 287.7h-.5l-.3 .7M328 295.4l.6 1.4 .9 1.3M328.4 295.3a4.7 4.7 0 0 0 4.7 3.7"/>
<path d="M328.4 295.3l-.4 .1M329.6 298.1l-.4 .1 2.4 4.3M329.6 298.1l2.5 4.4M332.1 292.9a1.49 1.49 0 0 1 1.8 .3 1.49 1.49 0 0 1 .2 1.8M332.2 292.8h1.7l.9 1.5-.9 1.5h-1.7l-.8-1.5zM333.1 289.6h-.4a4.6 4.6 0 0 0-3.8 2.4M333.3 289a5.3 5.3 0 0 1 5 5.3 5.3 5.3 0 0 1-5 5.3M333.7 292.8l.8 1.5M334.1 295l-.9 .7-1.1-.1M334.1 295l-.4 .8M334.5 294.3l-.4 .7M334.5 294.3h.3"/>
<path d="M338.6 296a5.2 5.2 0 0 1-8.7 2l-.3 .1M338.7 292.9a5.3 5.3 0 0 0-6.3-3.8 5.3 5.3 0 0 0-4 6.2M338.7 292.9l-.5 .1 .2 1.5-.3 1.6 .5-.1M341.4 299l.5 1.8M341.4 283l1.5-.2 .2 1.5M341.4 299h1.7M341.4 292.2l1.3-.4 .4 1.5M341.4 299l-9 4M341.4 286v6.2M341.4 295.3v3.7M341.4 286l-14.1 1.7M341.4 292.2l-2.7 .7"/>
<path d="M341.4 283l-12.3 1.4M341.4 295.3l-2.8 .7M343.1 294.8l-1.7 .5M343.1 285.8l-1.7 .2M343.1 299a1.97 1.97 0 0 1-1.2 1.8M93.1 308.3h20M93.1 308.3a2.32 2.32 0 0 0 3 2h17v-2M100.2 310.3h47.9M101.7 306.2h1l-.5 4.1zM112.8 300.3l.3 1.7M113.1 302l1.2 1.9 1 .9M113.1 302v6.3"/>
<path d="M113.1 308.3h2.2M115.3 308.3l-1.1 2M115.3 304.8l.3 1.7-.3 1.8M115.3 304.8l2 .7 1.3 .1M118.4 308.3l-.8 2M118.4 308.3h11.8M118.6 305.6l-.2 2.7M123.4 300.8l5 .5 1.5 2.7a4.8 4.8 0 0 1 .3 4.3M123.4 300.8a5.2 5.2 0 0 1-4.8 4.8M130.2 308.3l-1 2M133.4 308.3l-.8 2M133.4 308.3h11.9"/>
<path d="M143.2 302.3l1.2 1.7 .9 .8M143.2 302.3l-11.2-.7a8 8 0 0 1 1.4 6.7M145.3 308.3l-1.1 2M145.3 304.8l.3 2.2-.3 1.3M145.3 304.8l2 .7 1.3 .1M148.1 309.2v1.1M148.1 309.2l-.5 1.1M148.4 308.3l-.3 .9M148.6 305.6l-.2 2.7M152.8 302.7a5.3 5.3 0 0 1-4.2 2.9M152.8 302.7h2.9M155.7 302.7a8 8 0 0 1-7.3 5.6"/>
<path d="M155.7 302.7l2.1 .1M157.8 302.8a10.1 10.1 0 0 1-9.7 7.5M185.3 300.1l.5 .2M185.3 300.1l.6 .1M185.9 300.2h.1M185.9 300.2l2.9 .1M188.8 300.3h18.5M207.3 300.3h2.9M210.2 300.3h.1M210.3 300.3l1.5 .5M211.8 300.8l20.8 16.6 .5 1M211.8 300.8l-.2-.7 .1-.9 20.8 16.6"/>
<path d="M226.5 303l2.3 2 2 1M230.4 304.3l.5 .8-.1 .9M230.8 306l1.7 .7M231.5 302.7l1.4-2.3 .2-1.2-.2 1.4a3.9 3.9 0 0 0 0 4.2l.2 1.2M231.5 302.7l.3 2.1M231.8 304.8a2.1 2.1 0 0 1 1.3 1.9h-.6M232.1 304.9l.4 .8v1M232.5 315.8l.6 2.5M232.5 315.8l-.2 .9 .3 .7M232.5 306.7v9.1M233.1 318.4a1.99 1.99 0 0 0 2 1.9M233.1 305.8h2"/>
<path d="M233.1 318.3h2M233.1 308.8h2M233.1 318.3a1.93 1.93 0 0 0 2 2M233.1 318.3h.1M235.1 318.3v2M235.1 308.8v9.5M235.1 318.3h9.4M238 308.7l-2.9 .1M238 308.7a5.3 5.3 0 0 0 2.7 6.3 5.3 5.3 0 0 0 6.6-1.5M240.4 305.7l-5.3 .1M240.4 305.7a5.5 5.5 0 0 0-2.4 3M242.3 308.8h1.7l.8 1.5-.8 1.5h-1.7l-.9-1.5z"/>
<path d="M244.5 318.3l-1.1 2M245.6 305.6a5.5 5.5 0 0 0-5.2 .1M245.6 305.6a5.5 5.5 0 0 1 2.5 2.9M247.3 313.5l-2.8 4.8M248 318.3l4.7-8.1 .7-1.9 13.1-.8-5.9 10.8M248 318.3l-1.1 2M248 318.3h12.6M248 312.3l-.7 1.2M248.1 308.5a5.1 5.1 0 0 1-.1 3.8M248.1 308.5h2.1l-2.2 3.8M260.6 318.3l-1.2 2M264 318.3l4.7-8.2 .9-2.8 13-1.3-.5 2.6-5.6 9.7"/>
<path d="M264 318.3l-1.1 2M264 318.3h12.5M276.5 318.3l-1.1 2M280 318.3l-1.1 2M280 318.3h12.6M292.6 318.3l-1.2 2M294.8 314.4l1.3 .8 1.5 .3M294.8 314.4l-2.2 3.9M296 318.3l-1.1 2M296 318.3h1.7M297.3 308.8h1.7l.8 1.5-.8 1.5h-1.7l-.9-1.5zM297.6 315.5l-1.6 2.8"/>
<path d="M297.7 318.3l.8 1.8M297.7 318.3v2M298.4 305l-.4-1-12.4 1.6a8.2 8.2 0 0 1-1 4.9l-4.6 7.8M298.4 305a5.3 5.3 0 0 0-5.2 3.4 5.3 5.3 0 0 0 1.6 6M298.4 305l1.3 .2 1.9 1.1M301.6 306.3a5.3 5.3 0 0 1 1.4 6.1 5.3 5.3 0 0 1-5.4 3.1M308.1 313.6l.8 1.9M308.1 302.3l-7 1.2 .5 2.8M308.1 302.3v11.3M308.1 313.6l-10.4 4.7M308.9 315.5l-10.4 4.6M309.5 313.1l-1.4 .5"/>
<path d="M309.5 313.1l.6 1.9M309.5 302.1l3-.5a6.4 6.4 0 0 1 1.3 7.3l-1.7 3.1M309.5 302.1v11M309.5 302.1l-1.4 .2M310.1 315l-1.2 .5M310.2 314.9l-.1 .1M312.1 312l-1.9 2.9M312.1 312l-2.6 1.1M314.5 313l-4.3 1.9M314.7 312.9l-.2 .1M315.6 301l-.4 .1 .7 1.4M315.6 301l.8 1.5"/>
<path d="M315.6 301l11-2.3 3 5.5M315.9 302.5a8.1 8.1 0 0 1 0 8M315.9 310.5h.5M315.9 302.5h.5M315.9 310.5l-1.4 2.5M316.4 302.5a8 8 0 0 1 .2 7.5M316.4 310.5l-1.7 2.4M316.6 310l-.2 .5M329.6 304.2l.3 2M329.6 304.2l-13 5.8M329.9 306.2l-15.2 6.7M331.6 302.5l1 2.5"/>
<path d="M331.6 302.5h.5M332.1 302.5l.3 .5M332.4 303l.3 1.9M332.6 305l-2.7 1.2M332.7 304.9l-.1 .1M341.9 300.8l-9.2 4.1M473.2 315.1v38.9M505.3 315.1v38.9M540.7 315.1v38.9M550.1 315.1v38.9M573.8 315.1v38.9M584 315.1h-119.9v38.9h119.9"/>
<path d="M0 330h25M0 335h25M10 330v30M235.1 320.3h62.6M298.5 320.1l-.8 .2M464.1 322.5h119.9M464.1 329.8h119.9M464.1 335.4h119.9M0 345h25M0 340h25M0 355h25M0 350h25"/>
<path d="M412 355v20M420 355v20M438 355v20M450 355v20M464 355v55M464.1 341h119.9M464.1 348.4h119.9M532.7 355v55M574 355v10M584 355h-180v55M0 365h25M0 375h25"/>
<path d="M0 360h25M404 365h180M404 360h60M404 375h60M404 370h60M424 375v35M444 375v35M532.7 375h51.3M548.7 365v10M556.7 375v15M574.7 375v15M0 395h25"/>
<path d="M0 380h25M404 390h180M404 395h60M404 385h60M404 380h60M532.7 395h51.3M532.7 380h51.3M540.7 380v10M548.7 380v10M558.3 390v5M0 400h25M404 400h60"/>
<path d="M404 405h60M532.7 410h.1"/>
<circle cx="108.1" cy="106.4" r="11"/>
<circle cx="108.1" cy="106.4" r="11.5"/>
<circle cx="108.1" cy="106.4" r="10"/>
<circle cx="108.1" cy="106.4" r="9.5"/>
<circle cx="108.1" cy="106.4" r="8"/>
<circle cx="145.1" cy="101.4" r="1.99"/>
<circle cx="439" cy="141.4" r="1.5"/>
<circle cx="439" cy="141.4" r="4.7"/>
<circle cx="489" cy="141.4" r="1.48"/>
<circle cx="489" cy="141.4" r="4.7"/>
<circle cx="118.1" cy="250.3" r="4.7"/>
<circle cx="118.1" cy="250.3" r="1.5"/>
<circle cx="148.1" cy="250.3" r="4.7"/>
<circle cx="148.1" cy="250.3" r="1.48"/>
<circle cx="243.1" cy="240.3" r="4.7"/>
<circle cx="243.1" cy="240.3" r="1.5"/>
<circle cx="298.1" cy="240.3" r="4.7"/>
<circle cx="298.1" cy="240.3" r="1.5"/>
<circle cx="333" cy="256.3" r="4.7"/>
<circle cx="333" cy="294.3" r="4.7"/>
<circle cx="118.1" cy="300.3" r="1.51"/>
<circle cx="118.1" cy="300.3" r="4.7"/>
<circle cx="148.1" cy="300.3" r="4.7"/>
<circle cx="148.1" cy="300.3" r="1.5"/>
<circle cx="243.1" cy="310.3" r="1.5"/>
<circle cx="243.1" cy="310.3" r="4.7"/>
<circle cx="298.1" cy="310.3" r="1.5"/>
<circle cx="298.1" cy="310.3" r="4.7"/>
</g>
<path d="M103.1 106.4h-9M108.1 101.4v-9M108.1 111.4v9M113.1 106.4h9M142.6 101.4h-9" fill="none" stroke="#000" stroke-width=".42" stroke-dasharray="30.5 1.3 1.3 1.3" stroke-dashoffset="27.9" stroke-linecap="butt"/>
<path d="M145.1 98.9v-2M145.1 103.9v2" fill="none" stroke="#000" stroke-width=".42" stroke-dasharray="30.5 1.3 1.3 1.3" stroke-linecap="butt"/>
<path d="M147.6 101.4h66.7" fill="none" stroke="#000" stroke-width=".42" stroke-dasharray="30.5 1.3 1.3 1.3" stroke-dashoffset="-1" stroke-linecap="butt"/>
<path d="M168.1 77v45.4" fill="none" stroke="#000" stroke-width=".42" stroke-dasharray="30.5 1.3 1.3 1.3" stroke-dashoffset="9.7" stroke-linecap="butt"/>
<g fill="#000">
<path d="M436.3 141l.5-.1 .1 .4-.2 .2-.1-.3 .1 .3h-.3zM215.6 184.9l1 6.4h-2z"/>
<path d="M93.1 58.6l4.1-.5v1zM164 58.1l4.1 .5-4.1 .5z"/>
<path d="M150.1 67l4.1-.5v1zM182 66.5l4.1 .5-4.1 .5z"/>
<path d="M83.1 106.4l.5 4.1h-1zM82.6 162.3h1l-.5 4.1zM71.1 84.4l.5 4.1h-1zM70.6 162.3h1l-.5 4.1zM77.1 101.4l.5 4.1h-1zM76.6 162.3h1l-.5 4.1zM102.2 240.3l.5 4.1h-1zM101.7 306.2h1l-.5 4.1z"/>
<path d="M116.7 131.1l.2 .6a.33 .33 0 0 0 .4-.4 .33 .33 0 0 0-.6-.2zM154.3 158.8l.2 .6a.34 .34 0 0 0 .4-.4 .34 .34 0 0 0-.6-.2zM264.4 159.3l.2 .6a.34 .34 0 0 0 .4-.4 .34 .34 0 0 0-.6-.2zM318 154.5l.1 .4 .2-.3-.1 .4a.35 .35 0 0 0 .4-.3 .35 .35 0 0 0-.2-.4 .35 .35 0 0 0-.4 .2z"/>
<path d="M93.1 176.5l4.1-.5v1zM339 176l4.1 .5-4.1 .5zM89 66.5l4.1 .5-4.1 .5zM108.1 67l4.1-.5v1z"/>
<path d="M419 176.5l4.1-.5v1zM504.9 176l4.1 .5-4.1 .5z"/>
</g>
<text font-size="8.8" x="290.6" y="363.2">技术要求</text>
<g font-size="6.3">
<text x="190" y="40.9">2</text>
<text x="287" y="40.9">3</text>
<text x="357.6" y="40.9">4</text>
<text x="403" y="41">5</text>
<text x="149.9" y="42.3">1</text>
<text x="543.7" y="362.2">TA00-12-06</text>
<text x="261.5" y="374.4">1 所有零件均需检验合格，外观无明显划痕，无污物；</text>
<text x="261.5" y="380.6">2 橡胶垫与足本体之间用乐泰环氧结构胶粘接，保证边界对齐，</text>
<text x="489.9" y="378.9">脚部组件</text>
<text x="268.1" y="386.9">待固化完全后，安装螺钉；</text>
<text x="261.5" y="393.1">3 螺纹连接应牢固可靠。</text>
</g>
<text font-size="5.8" fill="#0a0605" x="68.4" y="13.8" transform="rotate(-180 68.4 13.8)">TA00-12-06</text>
<g font-size="5.8">
<text x="488.4" y="362.2">FXV2075</text>
<text x="551.8" y="372.4">TA00-12-00</text>
<text x="558.4" y="387.4">0.842</text>
<text x="575.1" y="386.4">1:1</text>
</g>
<g font-size="4.4">
<text x="129.4" y="57.7">75</text>
<text x="99.1" y="66.1">15</text>
<text x="166.6" y="66.1">36</text>
<text x="70.3" y="126.9" transform="rotate(-90 70.3 126.9)">82</text>
<text x="76.3" y="135.4" transform="rotate(-90 76.3 135.4)">65</text>
<text x="82.3" y="137.9" transform="rotate(-90 82.3 137.9)">60</text>
<text x="215.8" y="175.6">250</text>
<text x="462.5" y="175.7">90</text>
<text x="219.1" y="192.6">A</text>
<text x="213.5" y="214.4">视图 A</text>
<text x="214.3" y="220.4">1 : 1</text>
<text x="101.3" y="276.8" transform="rotate(-90 101.3 276.8)">70</text>
<text x="467.9" y="320.5">5</text>
<text x="482.2" y="320.5">GB/T 70.3</text>
<text x="512.2" y="320.5">沉头螺钉M5×12</text>
<text x="543.8" y="320.5">12</text>
<text x="575.9" y="320.5">外购</text>
<text x="467.9" y="327.8">4</text>
<text x="476.8" y="327.8">TA00-12-06-0004</text>
<text x="516.9" y="327.8">足底端盖</text>
<text x="544.6" y="327.8">1</text>
<text x="558.9" y="327.8">7050</text>
<text x="467.9" y="334.3">3</text>
<text x="476.8" y="334.3">TA00-12-06-0003</text>
<text x="513.8" y="334.3">足底前橡胶垫</text>
<text x="544.6" y="334.3">1</text>
<text x="558.9" y="334.3">橡胶</text>
<text x="467.9" y="339.9">2</text>
<text x="476.8" y="339.9">TA00-12-06-0002</text>
<text x="513.8" y="339.9">足底后橡胶垫</text>
<text x="544.6" y="339.9">1</text>
<text x="558.9" y="339.9">橡胶</text>
<text x="467.9" y="346.4">1</text>
<text x="476.8" y="346.4">TA00-12-06-0001</text>
<text x="518.4" y="346.4">足本体</text>
<text x="544.6" y="346.4">1</text>
<text x="558.9" y="346.4">7050</text>
<text x="465.6" y="352.9">序号</text>
<text x="486.2" y="352.9">代号</text>
<text x="519.9" y="352.9">名称</text>
<text x="542.3" y="352.9">数量</text>
<text x="558.9" y="352.9">材料</text>
<text x="575.9" y="352.9">备注</text>
</g>
<g font-size="4.1">
<text x="5.3" y="15.6">会</text>
<text x="15.4" y="15.6">签</text>
<text x=".8" y="334.1">责任</text>
<text x="10.7" y="334.1">签</text>
<text x="20.9" y="334.1">字</text>
<text x="6.7" y="364.1">版本号</text>
<text x="534.1" y="369">所</text>
<text x="542.3" y="369">属</text>
<text x="404.1" y="374.1">标记</text>
<text x="412.1" y="374.1">处数</text>
<text x="420.2" y="374.1">更改文件号</text>
<text x="439" y="374.1">签 字</text>
<text x="451.6" y="374.1">日 期</text>
<text x="534.1" y="374">装配号</text>
<text x="4.7" y="379.1">存储编号</text>
<text x="405.8" y="378.9">设</text>
<text x="418" y="378.9">计</text>
<text x="537.4" y="378.9">阶段标记</text>
<text x="561.7" y="378.9">重量</text>
<text x="575.1" y="378.9">比例</text>
<text x="405.8" y="384.1">校</text>
<text x="405.8" y="388.9">审</text>
<text x="418" y="384.1">对</text>
<text x="418" y="388.9">核</text>
<text x="405.8" y="394.1">工艺审查</text>
<text x="538.4" y="394.5">共 1 张</text>
<text x="564" y="394.5">第 1 张</text>
<text x="405.8" y="398.7">标</text>
<text x="418" y="398.7">审</text>
<text x="405.8" y="404">审</text>
<text x="418" y="404">定</text>
<text x="405.8" y="409">批</text>
<text x="418" y="409">准</text>
</g>
</svg>
